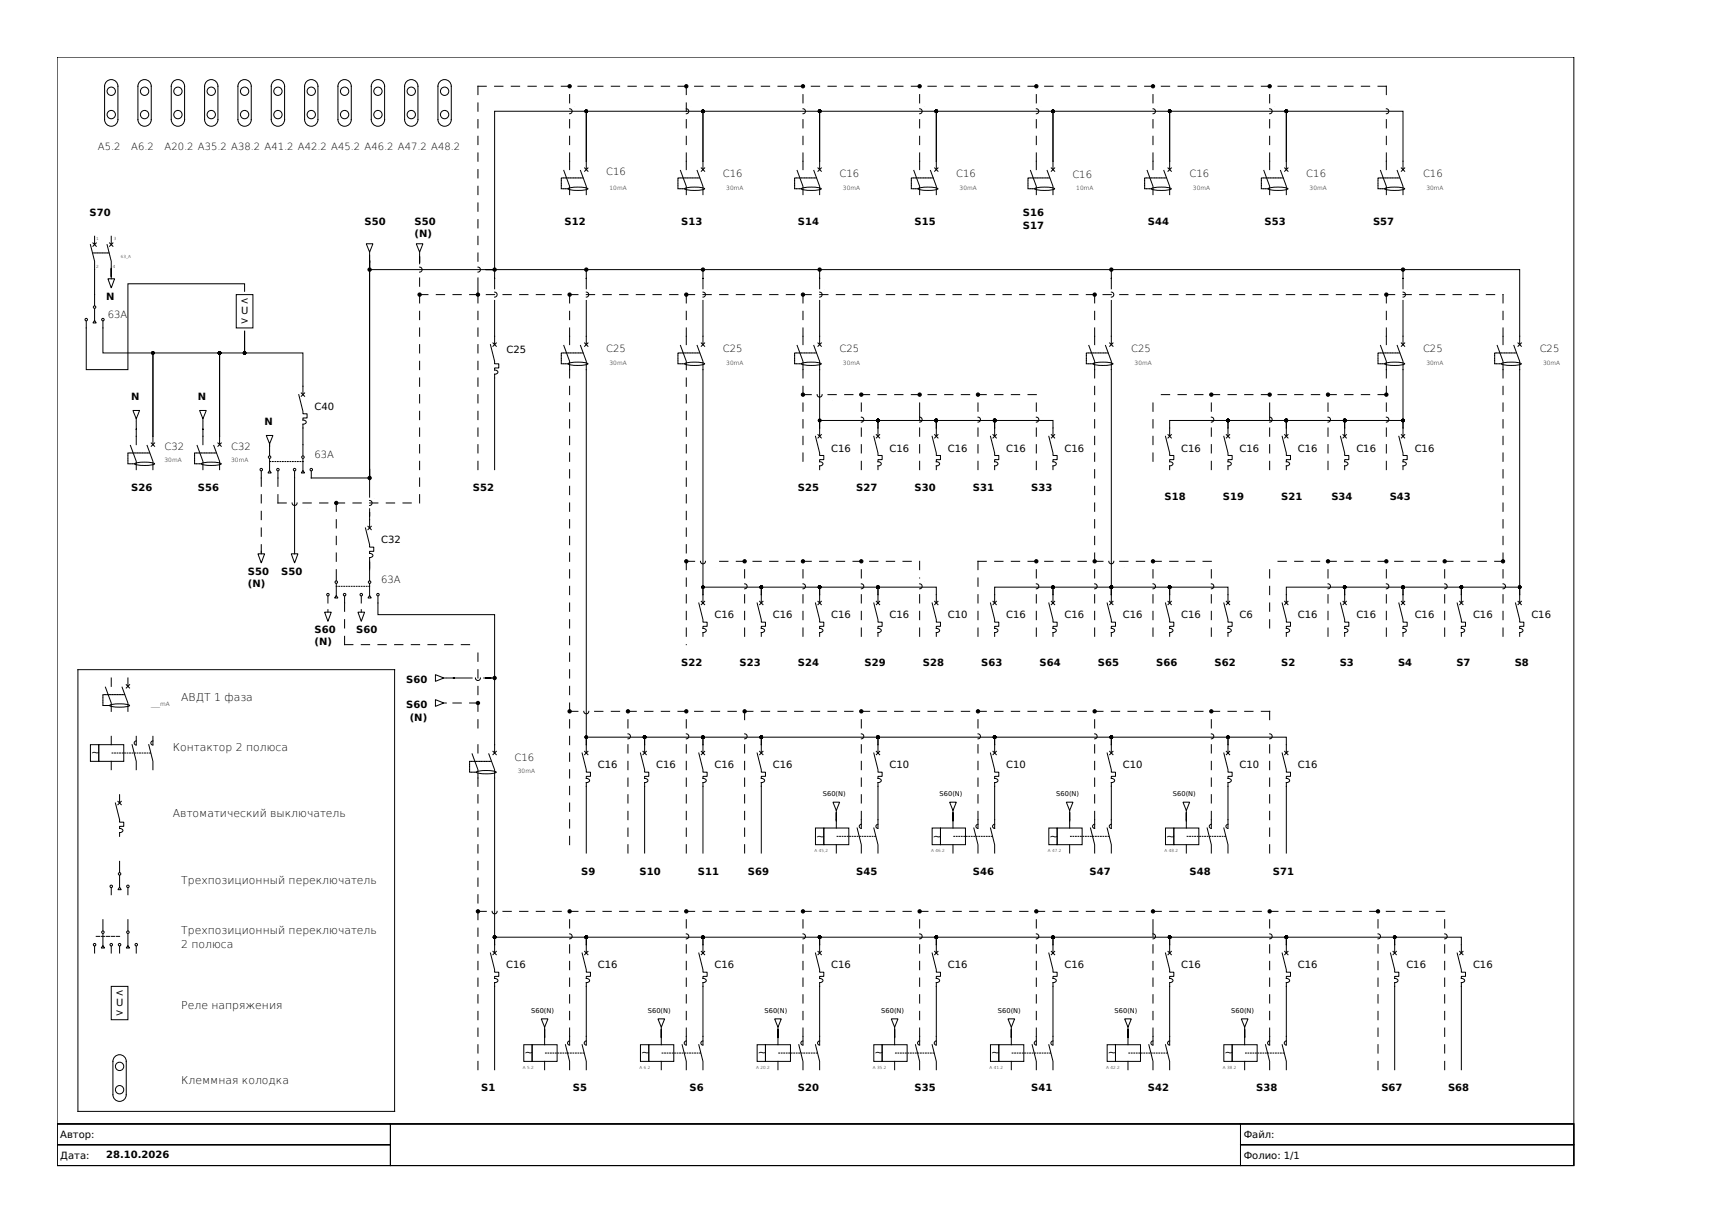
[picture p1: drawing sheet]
<svg xmlns="http://www.w3.org/2000/svg" width="297mm" height="210mm" viewBox="0 0 297 210" stroke-linecap="round" stroke-linejoin="round" font-family="sans-serif">
<g fill="none" stroke="#000" stroke-width=".17">
<path d="M9.8 9.8h260.1v182.9h-260.1zM18.4 13.9a1.14 1.14 0 0 1 1.2-.1 1.14 1.14 0 0 1 .6 1v5.7a1.14 1.14 0 0 1-1.1 1.2 1.14 1.14 0 0 1-1.2-1.2v-5.7l.1-.4zM24.1 13.9a1.14 1.14 0 0 1 1.2-.1 1.14 1.14 0 0 1 .6 1v5.7a1.14 1.14 0 0 1-1.1 1.2 1.14 1.14 0 0 1-1.1-1.2v-5.7v-.4zM29.8 13.9a1.14 1.14 0 0 1 1.2-.1 1.14 1.14 0 0 1 .7 1v5.7a1.14 1.14 0 0 1-1.2 1.2 1.14 1.14 0 0 1-1.1-1.2v-5.7v-.4zM35.6 13.9a1.14 1.14 0 0 1 1.1-.1 1.14 1.14 0 0 1 .7 1v5.7a1.14 1.14 0 0 1-1.2 1.2 1.14 1.14 0 0 1-1.1-1.2v-5.7v-.4zM41.3 13.9a1.14 1.14 0 0 1 1.2-.1 1.14 1.14 0 0 1 .6 1v5.7a1.14 1.14 0 0 1-1.2 1.2 1.14 1.14 0 0 1-1.1-1.2v-5.7l.1-.4zM47 13.9a1.14 1.14 0 0 1 1.2-.1 1.14 1.14 0 0 1 .6 1v5.7a1.14 1.14 0 0 1-1.1 1.2 1.14 1.14 0 0 1-1.2-1.2v-5.7l.1-.4zM52.7 13.9a1.14 1.14 0 0 1 1.2-.1 1.14 1.14 0 0 1 .6 1v5.7a1.14 1.14 0 0 1-1.1 1.2 1.14 1.14 0 0 1-1.2-1.2v-5.7l.1-.4zM58.4 13.9a1.14 1.14 0 0 1 1.2-.1 1.14 1.14 0 0 1 .6 1v5.7a1.14 1.14 0 0 1-1.1 1.2 1.14 1.14 0 0 1-1.1-1.2v-5.7v-.4zM64.1 13.9a1.14 1.14 0 0 1 1.2-.1 1.14 1.14 0 0 1 .7 1v5.7a1.14 1.14 0 0 1-1.2 1.2 1.14 1.14 0 0 1-1.1-1.2v-5.7v-.4zM69.9 13.9a1.14 1.14 0 0 1 1.2-.1 1.14 1.14 0 0 1 .6 1v5.7a1.14 1.14 0 0 1-1.2 1.2 1.14 1.14 0 0 1-1.1-1.2v-5.7v-.4zM75.6 13.9a1.14 1.14 0 0 1 1.2-.1 1.14 1.14 0 0 1 .6 1v5.7a1.14 1.14 0 0 1-1.1 1.2 1.14 1.14 0 0 1-1.2-1.2v-5.7l.1-.4z"/>
<path d="M97.7 18.7a.43 .43 0 0 1 .4 .4 .43 .43 0 0 1-.4 .4M117.7 18.7a.43 .43 0 0 1 .4 .4 .43 .43 0 0 1-.4 .4M137.7 18.7a.43 .43 0 0 1 .4 .4 .43 .43 0 0 1-.4 .4M157.7 18.7a.43 .43 0 0 1 .4 .4 .43 .43 0 0 1-.4 .4M177.7 18.7a.43 .43 0 0 1 .5 .4 .43 .43 0 0 1-.5 .4M197.7 18.7a.43 .43 0 0 1 .5 .4 .43 .43 0 0 1-.5 .4M217.7 18.7a.43 .43 0 0 1 .5 .4 .43 .43 0 0 1-.5 .4M237.8 18.7a.43 .43 0 0 1 .4 .4 .43 .43 0 0 1-.4 .4M96.7 29.2l1 2.7v1.5M97.5 32.3a6 6 0 0 1 3.3 .1 5.3 5.3 0 0 1-3.4 0zM97.7 27.7v1.4M99.5 29.2l1 2.7v1.5"/>
<path d="M100.3 28.8l.5 .6M100.5 27.7v-8.6h20.1v8.6M100.5 27.7v-8.6h-15.7v26.9M100.5 27.7v1.4M100.8 28.8l-.5 .6M116.7 29.2l1 2.7v1.5M117.5 32.3a6 6 0 0 1 3.3 .1 5.3 5.3 0 0 1-3.4 0zM117.7 27.7v1.4M119.6 29.2l1 2.7v1.5M120.3 28.8l.5 .6M120.6 27.7v1.4M120.6 27.7v-8.6h20v8.6"/>
<path d="M120.8 28.8l-.5 .6M136.7 29.2l1 2.7v1.5M137.5 32.3a6 6 0 0 1 3.4 .1 5.3 5.3 0 0 1-3.5 0zM137.7 27.7v1.4M139.6 29.2l1 2.7v1.5M140.3 28.8l.6 .6M140.6 27.7v-8.6h20v8.6M140.6 27.7v1.4M140.9 28.8l-.6 .6M156.7 29.2l1 2.7v1.5M157.5 32.3a6 6 0 0 1 3.4 .1 5.3 5.3 0 0 1-3.5 0zM157.7 27.7v1.4"/>
<path d="M159.6 29.2l1 2.7v1.5M160.3 28.8l.6 .6M160.6 27.7v-8.6h20v8.6M160.6 27.7v1.4M160.9 28.8l-.6 .6M176.7 29.2l1 2.7v1.5M177.5 32.3a6 6 0 0 1 3.4 .1 5.3 5.3 0 0 1-3.5 0zM177.7 27.7v1.4M179.6 29.2l1 2.7v1.5M180.3 28.8l.6 .6M180.6 27.7v1.4M180.6 27.7v-8.6h20v8.6"/>
<path d="M180.9 28.8l-.6 .6M196.7 29.2l1 2.7v1.5M197.5 32.3a6 6 0 0 1 3.4 .1 5.3 5.3 0 0 1-3.4 0zM197.7 27.7v1.4M199.6 29.2l1 2.7v1.5M200.3 28.8l.6 .6M200.6 27.7v-8.6h20v8.6M200.6 27.7v1.4M200.9 28.8l-.6 .6M216.7 29.2l1 2.7v1.5M217.5 32.3a6 6 0 0 1 3.4 .1 5.3 5.3 0 0 1-3.4 0zM217.7 27.7v1.4"/>
<path d="M219.6 29.2l1 2.7v1.5M220.3 28.8l.6 .6M220.6 27.7v1.4M220.6 27.7v-8.6h20v10M220.9 28.8l-.6 .6M236.8 29.2l1 2.7v1.5M237.6 32.3a6 6 0 0 1 3.3 .1 5.3 5.3 0 0 1-3.4 0zM237.8 27.7v1.4M239.6 29.2l1 2.7v1.5M240.3 28.8l.6 .6M240.9 28.8l-.6 .6M15.5 41.9l.7 2.9v7.6"/>
<path d="M15.9 41.7l.6 .5M16.2 40.5v1.4M16.2 55l.3 .4h-.6zM16.2 53v2M16.5 41.7l-.6 .5M17.7 55.1v5.4h8.5v14.3M18.4 41.9l.7 2.9v2.7v-1.5v1.2M18.5 47.8h1.2l-.6 1.6zM18.8 41.7l.6 .5M19.1 47.4v.4M19.1 40.5v1.4M19.4 41.7l-.6 .5"/>
<path d="M40.5 50.5h2.9v5.7h-2.9zM41.9 50v-1.3h-20v14.7h-7.1v-8.3M62.8 41.8h1.2l-.6 1.4zM63.4 46.5v38.8M63.4 43.2v.5M71.4 41.8h1.1l-.5 1.4zM72 45.8a.43 .43 0 0 1 .4 .4 .43 .43 0 0 1-.4 .5M72 43.2v.5M72 43.8v1.4M82 45.8a.43 .43 0 0 1 .4 .4 .43 .43 0 0 1-.4 .5M82 47.7v2.8M84.1 59.1l.7 2.9v.4h.7v.7h-.7v.4h.3l.3 .3-.3 .3-.3 .1v16.3"/>
<path d="M84.5 58.8l.6 .6M84.8 50.1a.43 .43 0 0 1 .5 .4 .43 .43 0 0 1-.5 .5M84.8 51.5v7.6M84.8 46.5v3M85.1 58.8l-.6 .6M96.7 59.2l1 2.8v1.4M97.7 57.7v1.4M99.5 59.2l1 2.8v65.7M100.3 46.2h-36.9v-2.4v38.2h-10v-1.2M100.3 58.8l.5 .6M100.5 46.5v3M100.5 51.5v7.6"/>
<path d="M100.5 50.1a.43 .43 0 0 1 .5 .4 .43 .43 0 0 1-.5 .5M100.8 46.2h19.5M100.8 58.8l-.5 .6M116.7 59.2l1 2.8v1.4M117.7 57.7v1.4M119.6 59.2l1 2.8v40M120.3 58.8l.5 .6M120.6 51.5v7.6M120.6 46.5v3M120.6 50.1a.43 .43 0 0 1 .4 .4 .43 .43 0 0 1-.4 .5M120.8 58.8l-.5 .6M120.8 46.2h19.5"/>
<path d="M136.7 59.2l1 2.8v1.4M137.7 57.7v1.4M139.6 59.2l1 2.8v11.4M140.3 58.8l.6 .6M140.6 50.1a.43 .43 0 0 1 .4 .4 .43 .43 0 0 1-.4 .5M140.6 46.5v3M140.6 51.5v7.6M140.9 46.2h49.4M140.9 58.8l-.6 .6M186.7 59.2l1 2.8v1.4M187.7 57.7v1.4M189.6 59.2l1 2.8v40"/>
<path d="M190.3 58.8l.6 .6M190.6 50.1a.43 .43 0 0 1 .4 .4 .43 .43 0 0 1-.4 .5M190.6 51.5v7.6M190.6 46.5v3M190.9 58.8l-.6 .6M190.9 46.2h49.4M236.8 59.2l1 2.8v1.4M237.8 57.7v1.4M239.6 59.2l1 2.8v11.4M240.3 58.8l.6 .6M240.6 50.1a.43 .43 0 0 1 .4 .4 .43 .43 0 0 1-.4 .5M240.6 46.5v3"/>
<path d="M240.6 51.5v7.6M240.9 58.8l-.6 .6M240.9 46.2h19.7v12.9M256.8 59.2l1 2.8v1.4M257.8 57.7v1.4M259.6 59.2l1 2.8v40M260.3 58.8l.6 .6M260.9 58.8l-.6 .6M22.4 76.4l1 2.7v1.4M22.8 70.4h1.1l-.5 1.4zM23.2 79.4a6 6 0 0 1 3.3 .1 5.3 5.3 0 0 1-3.4 0zM23.4 72.4v3.9"/>
<path d="M23.4 71.8v.4M25.2 76.4l1 2.7v1.4M25.9 76l.6 .5M26.2 74.8v1.5M26.2 74.8v-14.3h11.5v14.3M26.5 76l-.6 .5M33.8 76.4l1 2.7v1.4M34.2 70.4h1.2l-.6 1.4zM34.6 79.4a6 6 0 0 1 3.3 .1 5.3 5.3 0 0 1-3.4 0zM34.8 72.4v3.9M34.8 71.8v.4M36.7 76.4l1 2.7v1.4"/>
<path d="M37.4 76l.5 .5M37.7 74.8v1.5M37.9 76l-.5 .5M45.7 74.7h1.1l-.6 1.4zM46.2 78.7v2M46.2 76.1v2M51.2 67.7l.8 2.8v.5h.7v.7h-.7v.3l.2 .1 .3 .3-.3 .3h-.2v5.4M51.7 67.4l.5 .6M52 78.7v2M52 67.7v-7.2h-10.1v-3.7v3.7h-4.2v14.3M52.2 67.4l-.5 .6M97.5 62.3a6 6 0 0 1 3.3 .1 5.3 5.3 0 0 1-3.4 0z"/>
<path d="M117.5 62.3a6 6 0 0 1 3.3 .1 5.3 5.3 0 0 1-3.4 0zM137.5 62.3a6 6 0 0 1 3.4 .1 5.3 5.3 0 0 1-3.5 0zM137.7 67.7h1.4M139.9 74.8l.7 2.9v.4h.7v.7h-.7v.4h.3l.2 .3-.2 .3-.3 .1v.6M140.1 67.7a.43 .43 0 0 0 .5 .4 .43 .43 0 0 0 .4-.4M140.3 74.5l.6 .6M140.6 73.4v1.4M140.6 73.4v-1.3h10v1.3M140.9 74.5l-.6 .6M147.7 71.5a.43 .43 0 0 1 .4 .5 .43 .43 0 0 1-.4 .4M147.7 69.1v1.4M149.9 74.8l.7 2.9v.4h.7v.7h-.7v.4h.3l.2 .3-.2 .3-.3 .1v.6"/>
<path d="M150.3 74.5l.6 .6M150.6 73.4v1.4M150.6 73.4v-1.3h10v1.3M150.9 74.5l-.6 .6M157.7 71.5a.43 .43 0 0 1 .4 .5 .43 .43 0 0 1-.4 .4M157.7 69.1v2.9M159.9 74.8l.7 2.9v.4h.7v.7h-.7v.4h.3l.2 .3-.2 .3-.3 .1v.6M160.3 74.5l.6 .6M160.6 73.4v-1.3h10v1.3M160.6 73.4v1.4M160.9 74.5l-.6 .6M167.7 71.5a.43 .43 0 0 1 .5 .5 .43 .43 0 0 1-.5 .4"/>
<path d="M167.7 69.1v1.4M169.9 74.8l.7 2.9v.4h.7v.7h-.7v.4h.3l.3 .3-.3 .3-.3 .1v.6M170.3 74.5l.6 .6M170.6 73.4v-1.3h10v2.7M170.6 73.4v1.4M170.9 74.5l-.6 .6M177.7 69.1v1.4M177.7 71.5a.43 .43 0 0 1 .5 .5 .43 .43 0 0 1-.5 .4M179.9 74.8l.7 2.9v.4h.7v.7h-.7v.4h.3l.3 .3-.3 .3-.3 .1v.6M180.3 74.5l.6 .6M180.9 74.5l-.6 .6M187.5 62.3a6 6 0 0 1 3.4 .1 5.3 5.3 0 0 1-3.5 0z"/>
<path d="M199.9 74.8l.7 2.9v.4h.7v.7h-.7v.4h.3l.3 .3-.3 .3-.3 .1v.6M200.3 74.5l.6 .6M200.9 74.5l-.6 .6M207.7 69.1v1.4M207.7 71.5a.43 .43 0 0 1 .5 .5 .43 .43 0 0 1-.5 .4M209.9 74.8l.7 2.9v.4h.7v.7h-.7v.4h.3l.3 .3-.3 .3-.3 .1v.6M210.3 74.5l.6 .6M210.6 73.4v1.4M210.6 73.4v-1.3h10v1.3M210.6 73.4v-1.3h-10v2.7M210.9 74.5l-.6 .6M217.7 71.5a.43 .43 0 0 1 .5 .5 .43 .43 0 0 1-.5 .4"/>
<path d="M217.7 69.1v2.9M219.9 74.8l.7 2.9v.4h.7v.7h-.7v.4h.3l.3 .3-.3 .3-.3 .1v.6M220.3 74.5l.6 .6M220.6 73.4v-1.3h10v1.3M220.6 73.4v1.4M220.9 74.5l-.6 .6M227.8 69.1v1.4M227.8 71.5a.43 .43 0 0 1 .4 .5 .43 .43 0 0 1-.4 .4M229.9 74.8l.7 2.9v.4h.7v.7h-.7v.4h.3l.3 .3-.3 .3-.3 .1v.6M230.3 74.5l.6 .6M230.6 73.4v-1.3h10v1.3M230.6 73.4v1.4"/>
<path d="M230.9 74.5l-.6 .6M237.6 62.3a6 6 0 0 1 3.3 .1 5.3 5.3 0 0 1-3.4 0zM237.8 71.5a.43 .43 0 0 1 .4 .5 .43 .43 0 0 1-.4 .4M237.8 69.1v1.4M239.9 74.8l.7 2.9v.4h.7v.7h-.7v.4h.3l.3 .3-.3 .3-.3 .1v.6M240.3 74.5l.6 .6M240.6 73.4v1.4M240.9 74.5l-.6 .6M257.6 62.3a6 6 0 0 1 3.3 .1 5.3 5.3 0 0 1-3.4 0zM44.2 95h1.2l-.6 1.5zM44.8 80.8v1.2M44.8 94.5v.5"/>
<path d="M46.2 80.7l.3 .4h-.5zM47.7 80.8v1.2M47.7 86.3h1.4M50 95h1.1l-.6 1.5zM50.1 86.3a.43 .43 0 0 0 .4 .4 .43 .43 0 0 0 .5-.4M50.5 80.8v13.6M50.5 94.5v.5M52 80.7l.2 .4h-.5zM57.7 97.7v1.8M62.7 90.5l.7 2.9v.4h.7v.7h-.7v.4l.3 .1 .3 .3-.3 .3h-.3v3.9M63.1 90.3l.6 .5M63.4 87.3v3.2"/>
<path d="M63.4 85.8a.43 .43 0 0 1 .4 .5 .43 .43 0 0 1-.4 .4M63.7 90.3l-.6 .5M117.7 96.3h1.4M120.1 96.3a.43 .43 0 0 0 .5 .4 .43 .43 0 0 0 .4-.4M127.7 97.7v1.4M137.7 97.7v1.4M147.7 97.7v1.4M177.7 97.7v1.4M187.7 97.7v1.4M190.2 96.3a.43 .43 0 0 0 .4 .4 .43 .43 0 0 0 .4-.4M197.7 97.7v1.4M207.7 97.7v1.4"/>
<path d="M227.8 97.7v1.4M237.8 97.7v1.4M247.8 97.7v1.4M257.8 97.7v1.4M13.4 114.8h54.3v75.8h-54.3zM18.1 117.8l1 2.8v1.4M19.1 116.3v1.4M20.9 117.8l1 2.8v1.4M21.7 117.4l.5 .6M21.9 116.3v1.4M22.2 117.4l-.5 .6M55.7 105h1.1l-.6 1.6z"/>
<path d="M56.2 102.3v1.1M56.2 104.5v.5M57.7 102.1l.3 .4h-.6zM57.7 100.1v2M59.1 102.3v1.1M61.4 105h1.1l-.5 1.6zM62 102.3v1.1M62 104.5v.5M63.4 102.1l.3 .4h-.6zM63.4 100.1v2M64.8 102.3v3.1h20v23.7M74.7 120l1.4 .6-1.4 .5z"/>
<path d="M74.7 115.7l1.4 .6-1.4 .5zM76.1 116.3h.4M76.7 116.3h4.3M81.5 116.3a.43 .43 0 0 0 .5 .4 .43 .43 0 0 0 .4-.4M83 116.3h1.5M119.8 103.4l.8 2.9v.4h.7v.7h-.7v.4h.2l.3 .3-.3 .3-.2 .1v.6M120.3 103.1l.5 .6M120.6 102v-1.3h10v1.3M120.6 102v1.4M120.8 103.1l-.5 .6M127.7 100.1a.43 .43 0 0 1 .4 .4 .43 .43 0 0 1-.4 .5M129.8 103.4l.8 2.9v.4h.7v.7h-.7v.4h.3l.2 .3-.2 .3-.3 .1v.6"/>
<path d="M130.3 103.1l.5 .6M130.6 102v1.4M130.6 102v-1.3h10v1.3M130.8 103.1l-.5 .6M137.7 100.1a.43 .43 0 0 1 .4 .4 .43 .43 0 0 1-.4 .5M139.9 103.4l.7 2.9v.4h.7v.7h-.7v.4h.3l.2 .3-.2 .3-.3 .1v.6M140.3 103.1l.6 .6M140.6 102v1.4M140.6 102v-1.3h10v1.3M140.9 103.1l-.6 .6M147.7 100.1a.43 .43 0 0 1 .4 .4 .43 .43 0 0 1-.4 .5M149.9 103.4l.7 2.9v.4h.7v.7h-.7v.4h.3l.2 .3-.2 .3-.3 .1v.6"/>
<path d="M150.3 103.1l.6 .6M150.6 102v1.4M150.6 102v-1.3h10v2.7M150.9 103.1l-.6 .6M157.7 100.1a.43 .43 0 0 1 .4 .4 .43 .43 0 0 1-.4 .5M159.9 103.4l.7 2.9v.4h.7v.7h-.7v.4h.3l.2 .3-.2 .3-.3 .1v.6M160.3 103.1l.6 .6M160.9 103.1l-.6 .6M169.9 103.4l.7 2.9v.4h.7v.7h-.7v.4h.3l.3 .3-.3 .3-.3 .1v.6M170.3 103.1l.6 .6M170.9 103.1l-.6 .6M177.7 100.1a.43 .43 0 0 1 .5 .4 .43 .43 0 0 1-.5 .5"/>
<path d="M179.9 103.4l.7 2.9v.4h.7v.7h-.7v.4h.3l.3 .3-.3 .3-.3 .1v.6M180.3 103.1l.6 .6M180.6 102v-1.3h-10v2.7M180.6 102v-1.3h10v1.3M180.6 102v1.4M180.9 103.1l-.6 .6M187.7 100.1a.43 .43 0 0 1 .5 .4 .43 .43 0 0 1-.5 .5M189.9 103.4l.7 2.9v.4h.7v.7h-.7v.4h.3l.3 .3-.3 .3-.3 .1v.6M190.3 103.1l.6 .6M190.6 102v1.4M190.6 102v-1.3h10v1.3M190.9 103.1l-.6 .6"/>
<path d="M197.7 100.1a.43 .43 0 0 1 .5 .4 .43 .43 0 0 1-.5 .5M199.9 103.4l.7 2.9v.4h.7v.7h-.7v.4h.3l.3 .3-.3 .3-.3 .1v.6M200.3 103.1l.6 .6M200.6 102v-1.3h10v2.7M200.6 102v1.4M200.9 103.1l-.6 .6M207.7 100.1a.43 .43 0 0 1 .5 .4 .43 .43 0 0 1-.5 .5M209.9 103.4l.7 2.9v.4h.7v.7h-.7v.4h.3l.3 .3-.3 .3-.3 .1v.6M210.3 103.1l.6 .6M210.9 103.1l-.6 .6M219.9 103.4l.7 2.9v.4h.7v.7h-.7v.4h.3l.3 .3-.3 .3-.3 .1v.6M220.3 103.1l.6 .6"/>
<path d="M220.9 103.1l-.6 .6M227.8 100.1a.43 .43 0 0 1 .4 .4 .43 .43 0 0 1-.4 .5M229.9 103.4l.7 2.9v.4h.7v.7h-.7v.4h.3l.3 .3-.3 .3-.3 .1v.6M230.3 103.1l.6 .6M230.6 102v1.4M230.6 102v-1.3h10v1.3M230.6 102v-1.3h-10v2.7M230.9 103.1l-.6 .6M237.8 100.1a.43 .43 0 0 1 .4 .4 .43 .43 0 0 1-.4 .5M239.9 103.4l.7 2.9v.4h.7v.7h-.7v.4h.3l.3 .3-.3 .3-.3 .1v.6M240.3 103.1l.6 .6M240.6 102v1.4"/>
<path d="M240.6 102v-1.3h10v1.3M240.9 103.1l-.6 .6M247.8 100.1a.43 .43 0 0 1 .4 .4 .43 .43 0 0 1-.4 .5M249.9 103.4l.7 2.9v.4h.7v.7h-.7v.4h.3l.3 .3-.3 .3-.3 .1v.6M250.3 103.1l.6 .6M250.6 102v1.4M250.6 102v-1.3h10v1.3M250.9 103.1l-.6 .6M257.8 100.1a.43 .43 0 0 1 .4 .4 .43 .43 0 0 1-.4 .5M259.9 103.4l.7 2.9v.4h.7v.7h-.7v.4h.3l.3 .3-.3 .3-.3 .1v.6M260.3 103.1l.6 .6M260.6 102v1.4"/>
<path d="M260.9 103.1l-.6 .6M15.5 127.7h1.4v2.9h-1.4zM16.9 127.7h4.3v2.9h-4.3zM18.9 120.9a6 6 0 0 1 3.3 .1 5.3 5.3 0 0 1-3.4 0zM19.1 126.3v1.4M19.1 130.6v1.4M19.8 137.7l.7 2.9v.4h.7v.7h-.7v.4h.3l.3 .3-.3 .3-.3 .1v.6M20.2 137.4l.6 .6M20.5 136.3v1.4M20.8 137.4l-.6 .6M22.7 127.7l.7 2.9v1.4M23.4 127.1a.36 .36 0 0 0-.4 .3 .36 .36 0 0 0 .4 .4"/>
<path d="M23.4 126.3v1.4M25.5 127.7l.7 2.9v1.4M26.2 127.1a.36 .36 0 0 0-.3 .3 .36 .36 0 0 0 .3 .4M26.2 126.3v1.4M76.1 120.6h.4M81 129.3l1 2.7v1.4M81.8 132.3a6 6 0 0 1 3.3 .1 5.3 5.3 0 0 1-3.4 0zM82 127.7v1.4M83.8 129.3l1 2.7v30M84.5 128.8l.6 .6M85.1 128.8l-.6 .6M97.7 122h1.4"/>
<path d="M99.8 129.1l.7 2.9v.4h.8v.7h-.8v.4h.3l.3 .3-.3 .4h-.3v12.1M100.1 122a.43 .43 0 0 0 .4 .4 .43 .43 0 0 0 .5-.4M100.3 128.8l.5 .6M100.5 127.7v-1.3h10.1v1.3M100.5 127.7v1.4M100.8 128.8l-.5 .6M107.7 123.4v1.4M107.7 125.8a.43 .43 0 0 1 .4 .5 .43 .43 0 0 1-.4 .4M109.8 129.1l.8 2.9v.4h.7v.7h-.7v.4h.2l.3 .3-.3 .4h-.2v12.1M110.3 128.8l.5 .6M110.6 127.7v-1.3h10v1.3M110.6 127.7v1.4"/>
<path d="M110.8 128.8l-.5 .6M117.7 123.4v1.4M117.7 125.8a.43 .43 0 0 1 .4 .5 .43 .43 0 0 1-.4 .4M119.8 129.1l.8 2.9v.4h.7v.7h-.7v.4h.2l.3 .3-.3 .4h-.2v12.1M120.3 128.8l.5 .6M120.6 127.7v-1.3h10v1.3M120.6 127.7v1.4M120.8 128.8l-.5 .6M127.7 125.8a.43 .43 0 0 1 .4 .5 .43 .43 0 0 1-.4 .4M129.8 129.1l.8 2.9v.4h.7v.7h-.7v.4h.3l.2 .3-.2 .4h-.3v12.1M130.3 128.8l.5 .6M130.6 127.7v1.4"/>
<path d="M130.6 127.7v-1.3h20v1.3M130.8 128.8l-.5 .6M142.9 137.6h1.1l-.6 1.4zM143.4 139v.4M143.4 139.6v1.3v-1.6v2.7M147.7 125.8a.43 .43 0 0 1 .4 .5 .43 .43 0 0 1-.4 .4M147.7 123.4v1.4M149.9 129.1l.7 2.9v.4h.7v.7h-.7v.4h.3l.2 .3-.2 .4h-.3v7.8M150.3 128.8l.6 .6M150.6 127.7v1.4M150.6 127.7v-1.3h20v1.3M150.9 128.8l-.6 .6"/>
<path d="M162.9 137.6h1.1l-.6 1.4zM163.4 139.6v1.3v-1.6v2.7M163.4 139v.4M167.7 125.8a.43 .43 0 0 1 .5 .5 .43 .43 0 0 1-.5 .4M167.7 123.4v1.4M169.9 129.1l.7 2.9v.4h.7v.7h-.7v.4h.3l.3 .3-.3 .4h-.3v7.8M170.3 128.8l.6 .6M170.6 127.7v-1.3h20v1.3M170.6 127.7v1.4M170.9 128.8l-.6 .6M182.9 137.6h1.1l-.6 1.4zM183.4 139v.4"/>
<path d="M183.4 139.6v1.3v-1.6v2.7M187.7 123.4v1.4M187.7 125.8a.43 .43 0 0 1 .5 .5 .43 .43 0 0 1-.5 .4M189.9 129.1l.7 2.9v.4h.7v.7h-.7v.4h.3l.3 .3-.3 .4h-.3v7.8M190.3 128.8l.6 .6M190.6 127.7v1.4M190.6 127.7v-1.3h20v1.3M190.9 128.8l-.6 .6M202.9 137.6h1.1l-.5 1.4zM203.5 139v.4M203.5 139.6v1.3v-1.6v2.7M207.7 123.4v1.4"/>
<path d="M207.7 125.8a.43 .43 0 0 1 .5 .5 .43 .43 0 0 1-.5 .4M209.9 129.1l.7 2.9v.4h.7v.7h-.7v.4h.3l.3 .3-.3 .4h-.3v7.8M210.3 128.8l.6 .6M210.6 127.7v1.4M210.6 127.7v-1.3h10v2.7M210.9 128.8l-.6 .6M217.7 125.8a.43 .43 0 0 1 .5 .5 .43 .43 0 0 1-.5 .4M219.9 129.1l.7 2.9v.4h.7v.7h-.7v.4h.3l.3 .3-.3 .4h-.3v12.1M220.3 128.8l.6 .6M220.9 128.8l-.6 .6M17.7 157.7v1.9M19.1 152.3v1.1"/>
<path d="M20.5 152.1l.3 .5h-.6zM20.5 147.7v1.9M20.5 150.1v2M21.9 152.3v1.1M21.9 157.7v1.9M82 156.3h1.4M84.4 156.3a.43 .43 0 0 0 .4 .4 .43 .43 0 0 0 .5-.4M97.7 157.7v1.4M117.7 157.7v1.4M137.7 157.7v1.4M139.9 142h1.4v2.9h-1.4zM141.3 142h4.3v2.9h-4.3z"/>
<path d="M143.4 144.9v1.4M147 142l.7 2.9v1.4M147.7 141.4a.36 .36 0 0 0-.3 .3 .36 .36 0 0 0 .3 .4M147.7 140.6v1.4M149.9 142l.7 2.9v1.4M150.6 141.4a.36 .36 0 0 0-.4 .3 .36 .36 0 0 0 .4 .4M157.7 157.7v1.4M159.9 142h1.4v2.9h-1.4zM161.3 142h4.3v2.9h-4.3zM163.4 144.9v1.4M167 142l.7 2.9v1.4M167.7 141.4a.36 .36 0 0 0-.3 .3 .36 .36 0 0 0 .3 .4"/>
<path d="M167.7 140.6v1.4M169.9 142l.7 2.9v1.4M170.6 141.4a.36 .36 0 0 0-.4 .3 .36 .36 0 0 0 .4 .4M177.7 157.7v1.4M179.9 142h1.4v2.9h-1.4zM181.3 142h4.3v2.9h-4.3zM183.4 144.9v1.4M187 142l.7 2.9v1.4M187.7 141.4a.36 .36 0 0 0-.3 .3 .36 .36 0 0 0 .3 .4M187.7 140.6v1.4M189.9 142l.7 2.9v1.4M190.6 141.4a.36 .36 0 0 0-.4 .3 .36 .36 0 0 0 .4 .4"/>
<path d="M197.7 157.7v2.9M199.9 142h1.4v2.9h-1.4zM201.3 142h4.3v2.9h-4.3zM203.5 144.9v1.4M207 142l.7 2.9v1.4M207.7 141.4a.36 .36 0 0 0-.3 .3 .36 .36 0 0 0 .3 .4M207.7 140.6v1.4M209.9 142l.7 2.9v1.4M210.6 141.4a.36 .36 0 0 0-.4 .3 .36 .36 0 0 0 .4 .4M217.7 157.7v1.4M236.3 157.7v1.4M247.8 157.7v1.4"/>
<path d="M16.2 162.3v1.1M17.7 162.1l.2 .5h-.5zM17.7 160.1v2M19.1 162.3v1.1M19.1 169.2h2.8v5.7h-2.8zM20.5 162.3v1.1M21.9 162.1l.3 .5h-.5zM21.9 160.1v2M23.4 162.3v1.1M84.1 163.4l.7 2.9v.4h.7v.7h-.7v.4h.3l.3 .4-.3 .3h-.3v14.9M84.5 163.1l.6 .6M84.8 162v1.4"/>
<path d="M84.8 162v-1.3h15.7v1.3M85.1 163.1l-.6 .6M89.8 179.2h1.5v2.8h-1.5zM91.3 179.2h4.2v2.8h-4.2zM92.8 174.7h1.2l-.6 1.5zM93.4 176.7v1.3v-1.6v2.8M93.4 176.2v.4M97 179.2l.7 2.8v1.4M97.7 160.1a.43 .43 0 0 1 .4 .5 .43 .43 0 0 1-.4 .4M97.7 178.5a.36 .36 0 0 0-.4 .4 .36 .36 0 0 0 .4 .3M97.7 177.7v1.5M99.8 163.4l.7 2.9v.4h.8v.7h-.8v.4h.3l.3 .4-.3 .3h-.3v10.7"/>
<path d="M99.8 179.2l.7 2.8v1.4M100.3 163.1l.5 .6M100.5 162v1.4M100.5 162v-1.3h20.1v1.3M100.5 178.5a.36 .36 0 0 0-.3 .4 .36 .36 0 0 0 .3 .3M100.8 163.1l-.5 .6M109.8 179.2h1.5v2.8h-1.5zM111.3 179.2h4.3v2.8h-4.3zM112.8 174.7h1.2l-.6 1.5zM113.4 176.7v1.3v-1.6v2.8M113.4 176.2v.4M117 179.2l.7 2.8v1.4"/>
<path d="M117.7 178.5a.36 .36 0 0 0-.4 .4 .36 .36 0 0 0 .4 .3M117.7 177.7v1.5M117.7 160.1a.43 .43 0 0 1 .4 .5 .43 .43 0 0 1-.4 .4M119.8 179.2l.8 2.8v1.4M119.8 163.4l.8 2.9v.4h.7v.7h-.7v.4h.2l.3 .4-.3 .3h-.2v10.7M120.3 163.1l.5 .6M120.6 178.5a.36 .36 0 0 0-.4 .4 .36 .36 0 0 0 .4 .3M120.6 162v-1.3h20v1.3M120.6 162v1.4M120.8 163.1l-.5 .6M129.8 179.2h1.5v2.8h-1.5zM131.3 179.2h4.3v2.8h-4.3z"/>
<path d="M132.8 174.7h1.2l-.6 1.5zM133.4 176.2v.4M133.4 176.7v1.3v-1.6v2.8M137 179.2l.7 2.8v1.4M137.7 160.1a.43 .43 0 0 1 .4 .5 .43 .43 0 0 1-.4 .4M137.7 178.5a.36 .36 0 0 0-.3 .4 .36 .36 0 0 0 .3 .3M137.7 177.7v1.5M139.9 163.4l.7 2.9v.4h.7v.7h-.7v.4h.3l.2 .4-.2 .3h-.3v10.7M139.9 179.2l.7 2.8v1.4M140.3 163.1l.6 .6M140.6 162v1.4M140.6 178.5a.36 .36 0 0 0-.4 .4 .36 .36 0 0 0 .4 .3"/>
<path d="M140.6 162v-1.3h20v1.3M140.9 163.1l-.6 .6M149.9 179.2h1.4v2.8h-1.4zM151.3 179.2h4.3v2.8h-4.3zM152.9 174.7h1.1l-.6 1.5zM153.4 176.2v.4M153.4 176.7v1.3v-1.6v2.8M157 179.2l.7 2.8v1.4M157.7 160.1a.43 .43 0 0 1 .4 .5 .43 .43 0 0 1-.4 .4M157.7 178.5a.36 .36 0 0 0-.3 .4 .36 .36 0 0 0 .3 .3M157.7 177.7v1.5M159.9 163.4l.7 2.9v.4h.7v.7h-.7v.4h.3l.2 .4-.2 .3h-.3v10.7"/>
<path d="M159.9 179.2l.7 2.8v1.4M160.3 163.1l.6 .6M160.6 162v1.4M160.6 162v-1.3h20v1.3M160.6 178.5a.36 .36 0 0 0-.4 .4 .36 .36 0 0 0 .4 .3M160.9 163.1l-.6 .6M169.9 179.2h1.4v2.8h-1.4zM171.3 179.2h4.3v2.8h-4.3zM172.9 174.7h1.1l-.6 1.5zM173.4 176.7v1.3v-1.6v2.8M173.4 176.2v.4M177 179.2l.7 2.8v1.4"/>
<path d="M177.7 178.5a.36 .36 0 0 0-.3 .4 .36 .36 0 0 0 .3 .3M177.7 177.7v1.5M177.7 160.1a.43 .43 0 0 1 .5 .5 .43 .43 0 0 1-.5 .4M179.9 179.2l.7 2.8v1.4M179.9 163.4l.7 2.9v.4h.7v.7h-.7v.4h.3l.3 .4-.3 .3h-.3v10.7M180.3 163.1l.6 .6M180.6 178.5a.36 .36 0 0 0-.4 .4 .36 .36 0 0 0 .4 .3M180.6 162v-1.3h20v1.3M180.6 162v1.4M180.9 163.1l-.6 .6M189.9 179.2h1.4v2.8h-1.4zM191.3 179.2h4.3v2.8h-4.3z"/>
<path d="M192.9 174.7h1.1l-.5 1.5zM193.5 176.7v1.3v-1.6v2.8M193.5 176.2v.4M197 179.2l.7 2.8v1.4M197.7 160.1a.43 .43 0 0 1 .5 .5 .43 .43 0 0 1-.5 .4M197.7 178.5a.36 .36 0 0 0-.3 .4 .36 .36 0 0 0 .3 .3M197.7 177.7v1.5M199.9 163.4l.7 2.9v.4h.7v.7h-.7v.4h.3l.3 .4-.3 .3h-.3v10.7M199.9 179.2l.7 2.8v1.4M200.3 163.1l.6 .6M200.6 162v-1.3h20v1.3M200.6 162v1.4"/>
<path d="M200.6 178.5a.36 .36 0 0 0-.4 .4 .36 .36 0 0 0 .4 .3M200.9 163.1l-.6 .6M209.9 179.2h1.4v2.8h-1.4zM211.3 179.2h4.3v2.8h-4.3zM212.9 174.7h1.1l-.5 1.5zM213.5 176.7v1.3v-1.6v2.8M213.5 176.2v.4M217 179.2l.7 2.8v1.4M217.7 178.5a.36 .36 0 0 0-.3 .4 .36 .36 0 0 0 .3 .3M217.7 177.7v1.5M217.7 160.1a.43 .43 0 0 1 .5 .5 .43 .43 0 0 1-.5 .4M219.9 179.2l.7 2.8v1.4"/>
<path d="M219.9 163.4l.7 2.9v.4h.7v.7h-.7v.4h.3l.3 .4-.3 .3h-.3v10.7M220.3 163.1l.6 .6M220.6 178.5a.36 .36 0 0 0-.4 .4 .36 .36 0 0 0 .4 .3M220.6 162v-1.3h18.6v1.3M220.6 162v1.4M220.9 163.1l-.6 .6M236.3 160.1a.43 .43 0 0 1 .5 .5 .43 .43 0 0 1-.5 .4M238.5 163.4l.7 2.9v.4h.7v.7h-.7v.4h.3l.3 .4-.3 .3h-.3v14.9M238.9 163.1l.6 .6M239.2 162v1.4M239.2 162v-1.3h11.4v2.7M239.5 163.1l-.6 .6"/>
<path d="M247.8 160.1a.43 .43 0 0 1 .4 .5 .43 .43 0 0 1-.4 .4M249.9 163.4l.7 2.9v.4h.7v.7h-.7v.4h.3l.3 .4-.3 .3h-.3v14.9M250.3 163.1l.6 .6M250.9 163.1l-.6 .6M9.8 192.7h260.1v7.2h-260.1zM9.8 192.7h57.2v3.6h-57.2zM9.8 196.3h57.2v3.6h-57.2zM19.8 181.1a1.14 1.14 0 0 1 1.2-.1 1.14 1.14 0 0 1 .7 1v5.7a1.14 1.14 0 0 1-1.2 1.2 1.14 1.14 0 0 1-1.1-1.2v-5.7v-.3zM67 192.7h145.7v7.2h-145.7zM93.4 182v1.4M113.4 182v1.4M133.4 182v1.4"/>
<path d="M153.4 182v1.4M173.4 182v1.4M193.5 182v1.4M212.7 192.7h57.2v3.6h-57.2zM212.7 196.3h57.2v3.6h-57.2zM213.5 182v1.4"/>
<circle cx="19.1" cy="19.7" r=".71"/>
<circle cx="19.1" cy="15.6" r=".71"/>
<circle cx="24.8" cy="19.7" r=".71"/>
<circle cx="24.8" cy="15.6" r=".71"/>
<circle cx="30.5" cy="19.7" r=".71"/>
<circle cx="30.5" cy="15.6" r=".71"/>
<circle cx="36.2" cy="19.7" r=".71"/>
<circle cx="36.2" cy="15.6" r=".71"/>
<circle cx="41.9" cy="19.7" r=".71"/>
<circle cx="41.9" cy="15.6" r=".71"/>
<circle cx="47.7" cy="19.7" r=".71"/>
<circle cx="47.7" cy="15.6" r=".71"/>
<circle cx="53.4" cy="19.7" r=".71"/>
<circle cx="53.4" cy="15.6" r=".71"/>
<circle cx="59.1" cy="19.7" r=".71"/>
<circle cx="59.1" cy="15.6" r=".71"/>
<circle cx="64.8" cy="19.7" r=".71"/>
<circle cx="64.8" cy="15.6" r=".71"/>
<circle cx="70.5" cy="19.7" r=".71"/>
<circle cx="70.5" cy="15.6" r=".71"/>
<circle cx="76.3" cy="19.7" r=".71"/>
<circle cx="76.3" cy="15.6" r=".71"/>
<circle cx="14.8" cy="54.8" r=".21"/>
<circle cx="16.2" cy="52.7" r=".21"/>
<circle cx="17.7" cy="54.8" r=".21"/>
<circle cx="46.2" cy="78.4" r=".21"/>
<circle cx="52" cy="78.4" r=".21"/>
<circle cx="44.8" cy="80.5" r=".21"/>
<circle cx="47.7" cy="80.5" r=".21"/>
<circle cx="50.5" cy="80.5" r=".21"/>
<circle cx="53.4" cy="80.5" r=".21"/>
<circle cx="57.7" cy="99.8" r=".21"/>
<circle cx="63.4" cy="99.8" r=".21"/>
<circle cx="56.2" cy="102" r=".21"/>
<circle cx="59.1" cy="102" r=".21"/>
<circle cx="62" cy="102" r=".21"/>
<circle cx="64.8" cy="102" r=".21"/>
<circle cx="17.7" cy="159.9" r=".21"/>
<circle cx="19.1" cy="152" r=".21"/>
<circle cx="20.5" cy="149.9" r=".21"/>
<circle cx="21.9" cy="152" r=".21"/>
<circle cx="21.9" cy="159.9" r=".21"/>
<circle cx="16.2" cy="162" r=".21"/>
<circle cx="19.1" cy="162" r=".21"/>
<circle cx="20.5" cy="162" r=".21"/>
<circle cx="23.4" cy="162" r=".21"/>
<circle cx="20.5" cy="186.9" r=".71"/>
<circle cx="20.5" cy="182.9" r=".71"/>
</g>
<g fill="#000" stroke="#000" stroke-width=".17">
<circle cx="97.7" cy="14.8" r=".29"/>
<circle cx="100.5" cy="19.1" r=".21"/>
<circle cx="117.7" cy="14.8" r=".29"/>
<circle cx="120.6" cy="19.1" r=".21"/>
<circle cx="137.7" cy="14.8" r=".29"/>
<circle cx="140.6" cy="19.1" r=".21"/>
<circle cx="157.7" cy="14.8" r=".29"/>
<circle cx="160.6" cy="19.1" r=".21"/>
<circle cx="177.7" cy="14.8" r=".29"/>
<circle cx="180.6" cy="19.1" r=".21"/>
<circle cx="197.7" cy="14.8" r=".29"/>
<circle cx="200.6" cy="19.1" r=".21"/>
<circle cx="217.7" cy="14.8" r=".29"/>
<circle cx="220.6" cy="19.1" r=".21"/>
<circle cx="63.4" cy="46.2" r=".29"/>
<circle cx="72" cy="50.5" r=".29"/>
<circle cx="82" cy="50.5" r=".29"/>
<circle cx="84.8" cy="46.2" r=".29"/>
<circle cx="97.7" cy="50.5" r=".29"/>
<circle cx="100.5" cy="46.2" r=".29"/>
<circle cx="117.7" cy="50.5" r=".29"/>
<circle cx="120.6" cy="46.2" r=".29"/>
<circle cx="137.7" cy="50.5" r=".29"/>
<circle cx="140.6" cy="46.2" r=".29"/>
<circle cx="187.7" cy="50.5" r=".29"/>
<circle cx="190.6" cy="46.2" r=".29"/>
<circle cx="237.8" cy="50.5" r=".29"/>
<circle cx="240.6" cy="46.2" r=".29"/>
<circle cx="26.2" cy="60.5" r=".21"/>
<circle cx="37.7" cy="60.5" r=".21"/>
<circle cx="41.9" cy="60.5" r=".21"/>
<circle cx="137.7" cy="67.7" r=".29"/>
<circle cx="140.6" cy="72.1" r=".21"/>
<circle cx="147.7" cy="67.7" r=".29"/>
<circle cx="150.6" cy="72.1" r=".21"/>
<circle cx="157.7" cy="67.7" r=".29"/>
<circle cx="160.6" cy="72.1" r=".21"/>
<circle cx="167.7" cy="67.7" r=".29"/>
<circle cx="170.6" cy="72.1" r=".21"/>
<circle cx="207.7" cy="67.7" r=".29"/>
<circle cx="210.6" cy="72.1" r=".21"/>
<circle cx="217.7" cy="67.7" r=".29"/>
<circle cx="220.6" cy="72.1" r=".21"/>
<circle cx="227.8" cy="67.7" r=".29"/>
<circle cx="230.6" cy="72.1" r=".21"/>
<circle cx="237.8" cy="67.7" r=".29"/>
<circle cx="240.6" cy="72.1" r=".21"/>
<circle cx="57.7" cy="86.3" r=".29"/>
<circle cx="63.4" cy="82" r=".29"/>
<circle cx="117.7" cy="96.3" r=".29"/>
<circle cx="127.7" cy="96.3" r=".29"/>
<circle cx="137.7" cy="96.3" r=".29"/>
<circle cx="147.7" cy="96.3" r=".29"/>
<circle cx="177.7" cy="96.3" r=".29"/>
<circle cx="187.7" cy="96.3" r=".29"/>
<circle cx="197.7" cy="96.3" r=".29"/>
<circle cx="227.8" cy="96.3" r=".29"/>
<circle cx="237.8" cy="96.3" r=".29"/>
<circle cx="247.8" cy="96.3" r=".29"/>
<circle cx="257.8" cy="96.3" r=".29"/>
<circle cx="84.8" cy="116.3" r=".29"/>
<circle cx="120.6" cy="100.7" r=".21"/>
<circle cx="130.6" cy="100.7" r=".21"/>
<circle cx="140.6" cy="100.7" r=".21"/>
<circle cx="150.6" cy="100.7" r=".21"/>
<circle cx="180.6" cy="100.7" r=".21"/>
<circle cx="190.6" cy="100.7" r=".21"/>
<circle cx="200.6" cy="100.7" r=".21"/>
<circle cx="230.6" cy="100.7" r=".21"/>
<circle cx="240.6" cy="100.7" r=".21"/>
<circle cx="250.6" cy="100.7" r=".21"/>
<circle cx="260.6" cy="100.7" r=".21"/>
<circle cx="82" cy="120.6" r=".29"/>
<circle cx="97.7" cy="122" r=".29"/>
<circle cx="100.5" cy="126.4" r=".21"/>
<circle cx="107.7" cy="122" r=".29"/>
<circle cx="110.6" cy="126.4" r=".21"/>
<circle cx="117.7" cy="122" r=".29"/>
<circle cx="120.6" cy="126.4" r=".21"/>
<circle cx="127.7" cy="122" r=".29"/>
<circle cx="130.6" cy="126.4" r=".21"/>
<circle cx="147.7" cy="122" r=".29"/>
<circle cx="150.6" cy="126.4" r=".21"/>
<circle cx="167.7" cy="122" r=".29"/>
<circle cx="170.6" cy="126.4" r=".21"/>
<circle cx="187.7" cy="122" r=".29"/>
<circle cx="190.6" cy="126.4" r=".21"/>
<circle cx="207.7" cy="122" r=".29"/>
<circle cx="210.6" cy="126.4" r=".21"/>
<circle cx="82" cy="156.3" r=".29"/>
<circle cx="97.7" cy="156.3" r=".29"/>
<circle cx="117.7" cy="156.3" r=".29"/>
<circle cx="137.7" cy="156.3" r=".29"/>
<circle cx="157.7" cy="156.3" r=".29"/>
<circle cx="177.7" cy="156.3" r=".29"/>
<circle cx="197.7" cy="156.3" r=".29"/>
<circle cx="217.7" cy="156.3" r=".29"/>
<circle cx="236.3" cy="156.3" r=".29"/>
<circle cx="84.8" cy="160.7" r=".21"/>
<circle cx="100.5" cy="160.7" r=".21"/>
<circle cx="120.6" cy="160.7" r=".21"/>
<circle cx="140.6" cy="160.7" r=".21"/>
<circle cx="160.6" cy="160.7" r=".21"/>
<circle cx="180.6" cy="160.7" r=".21"/>
<circle cx="200.6" cy="160.7" r=".21"/>
<circle cx="220.6" cy="160.7" r=".21"/>
<circle cx="239.2" cy="160.7" r=".21"/>
</g>
<g fill="none" stroke="#000" stroke-width=".17" stroke-dasharray="1.4 1.4">
<path d="M82 14.8h155.8M97.7 17.7v-2.9M117.7 19.1v-4.3M137.7 17.7v-2.9M157.7 17.7v-2.9M177.7 17.7v-2.9M197.7 17.7v-2.9M217.7 17.7v-2.9M237.8 14.8v2.9M97.7 27.7v-7.2M117.7 27.7v-7.2M137.7 27.7v-7.2"/>
<path d="M157.7 27.7v-7.2M177.7 27.7v-7.2M197.7 27.7v-7.2M217.7 27.7v-7.2M237.8 27.7v-7.2M72 47.7v2.8M72 50.5h185.8M82 44.8v-30M82 50.5v30M97.7 50.5v7.2M117.7 50.5v7.2M137.7 50.5v7.2"/>
<path d="M187.7 50.5v7.2M237.8 50.5v7.2M257.8 57.7v-7.2M97.7 63.4v82.9M117.7 64.8v45.8M137.7 63.4v17.1M142 67.7h35.7M147.7 73.4v7.1M157.7 73.4v7.1M167.7 73.4v7.1M177.7 73.4v7.1M187.7 63.4v34.3"/>
<path d="M197.7 69.1v11.4M207.7 73.4v7.1M217.7 73.4v7.1M227.8 73.4v7.1M237.8 73.4v7.1M237.8 67.7h-40.1M237.8 63.4v5.7M257.8 63.4v34.3M44.8 82v12.8M47.7 82v4.3M52 86.3h20M57.7 86.3v11.4"/>
<path d="M72 86.3v-35.8M123.4 96.3h34.3M157.7 96.3v2.8M167.7 96.3h21.5M192 96.3h15.7M217.7 97.7v11.4M257.8 96.3h-40.1M59.1 103.4v7.2M59.1 110.6h22.9M127.7 102v7.1M137.7 102v7.1M147.7 102v7.1"/>
<path d="M157.7 102v7.1M167.7 109.1v-12.8M177.7 102v7.1M187.7 102v7.1M197.7 102v7.1M207.7 102v7.1M227.8 109.1v-7.1M237.8 109.1v-7.1M247.8 109.1v-7.1M257.8 109.1v-7.1M77.7 120.6h4.3M82 124.8v-14.2"/>
<path d="M82 133.4v40M102 122h105.7M127.7 122v2.8M127.7 127.7v18.6M207.7 122h10M217.7 127.7v18.6M217.7 122v2.8M86.3 156.3h161.5M107.7 146.3v-18.6M117.7 146.3v-18.6M147.7 140.6v-12.9M167.7 140.6v-12.9"/>
<path d="M187.7 140.6v-12.9M207.7 140.6v-12.9M82 173.4v10M97.7 162v15.7M117.7 162v15.7M137.7 162v15.7M157.7 162v15.7M177.7 162v15.7M197.7 162v15.7M217.7 162v15.7M236.3 162v21.4M247.8 162v21.4"/>
</g>
<path d="M20.5 160.6h-4.3" fill="none" stroke="#000" stroke-width=".17" stroke-dasharray=".6 .3"/>
<g fill="none" stroke="#000" stroke-width=".17" stroke-dasharray=".1 .3">
<path d="M46.3 79.2h5.7M63.4 100.5h-5.7M25.8 129.1h-6.7M150.1 143.4h-6.7M170.2 143.4h-6.8M190.2 143.4h-6.8M210.2 143.4h-6.7M100.1 180.6h-6.7M120.1 180.6h-6.7M140.1 180.6h-6.7M160.1 180.6h-6.7M180.2 180.6h-6.8"/>
<path d="M200.2 180.6h-6.7M220.2 180.6h-6.7"/>
</g>
<g fill="none" stroke="#000" stroke-width=".17" stroke-dasharray=".3 .1">
<path d="M100 30.5h-3.7v1.9h1.1M120 30.5h-3.7v1.9h1.1M140 30.5h-3.7v1.9h1.1M160 30.5h-3.7v1.9h1.1M180 30.5h-3.7v1.9h1.1M200 30.5h-3.7v1.9h1.2M220 30.5h-3.7v1.9h1.2M240 30.5h-3.7v1.9h1.2M15.9 43.4h2.8M25.7 77.7h-3.8v1.8h1.2M37.1 77.7h-3.7v1.8h1.1M100 60.5h-3.7v1.9h1.1"/>
<path d="M120 60.5h-3.7v1.9h1.1M140 60.5h-3.7v1.9h1.1M190 60.5h-3.7v1.9h1.1M240 60.5h-3.7v1.9h1.2M260.1 60.5h-3.8v1.9h1.2M21.4 119.1h-3.7v1.9h1.1M84.3 130.6h-3.8v1.8h1.2"/>
</g>
<g font-size="1.9">
<text x="31.1" y="120.1">АВДТ 1 фаза</text>
<text x="15.6" y="129.7">~</text>
<text x="29.7" y="128.7">Контактор 2 полюса</text>
<text x="29.7" y="140.1">Автоматический выключатель</text>
<text x="140" y="144">~</text>
<text x="160" y="144">~</text>
<text x="180" y="144">~</text>
<text x="200" y="144">~</text>
<text x="31.1" y="151.6">Трехпозиционный переключатель</text>
<text x="31.1" y="160.1">Трехпозиционный переключатель</text>
<text x="31.1" y="162.6">2 полюса</text>
<text x="31.1" y="173">Реле напряжения</text>
<text x="31.1" y="185.9">Клеммная колодка</text>
<text x="90" y="181.2">~</text>
<text x="110" y="181.2">~</text>
<text x="130" y="181.2">~</text>
<text x="150" y="181.2">~</text>
<text x="170" y="181.2">~</text>
<text x="190" y="181.2">~</text>
<text x="210" y="181.2">~</text>
</g>
<g font-size="1.7">
<text x="16.8" y="25.7">A5.2</text>
<text x="22.5" y="25.7">A6.2</text>
<text x="28.2" y="25.7">A20.2 A35.2 A38.2 A41.2 A42.2 A45.2 A46.2 A47.2 A48.2</text>
<text x="104" y="29.9">C16</text>
<text x="124" y="30.4">C16</text>
<text x="144" y="30.4">C16</text>
<text x="164" y="30.4">C16</text>
<text x="183.9" y="30.4">C16</text>
<text x="204" y="30.4">C16</text>
<text x="224" y="30.4">C16</text>
<text x="244" y="30.4">C16</text>
<text x="15.4" y="37.1">S70</text>
<text x="62.5" y="38.5">S50</text>
<text x="71.1" y="38.5">S50</text>
<text x="71.1" y="40.7">(N)</text>
<text x="96.8" y="38.5">S12</text>
<text x="116.8" y="38.5">S13</text>
<text x="136.9" y="38.5">S14</text>
<text x="156.9" y="38.5">S15</text>
<text x="175.4" y="37.1">S16</text>
<text x="175.4" y="39.2">S17</text>
<text x="196.9" y="38.5">S44</text>
<text x="216.9" y="38.5">S53</text>
<text x="235.5" y="38.5">S57</text>
<text x="18.2" y="51.4">N</text>
<text x="41.2" y="52.1">&lt;</text>
<text x="41.4" y="53.8">U</text>
<text x="18.5" y="54.5">63A</text>
<text x="41.2" y="55.5">&gt;</text>
<text x="86.9" y="60.5">C25</text>
<text x="104" y="60.4">C25</text>
<text x="124" y="60.4">C25</text>
<text x="144" y="60.4">C25</text>
<text x="194" y="60.4">C25</text>
<text x="244" y="60.4">C25</text>
<text x="264.1" y="60.4">C25</text>
<text x="22.5" y="68.5">N</text>
<text x="33.9" y="68.5">N</text>
<text x="54" y="70.3">C40</text>
<text x="28.2" y="77.1">C32</text>
<text x="39.7" y="77.1">C32</text>
<text x="45.4" y="72.8">N</text>
<text x="142.6" y="77.5">C16</text>
<text x="152.6" y="77.5">C16</text>
<text x="162.6" y="77.5">C16</text>
<text x="172.6" y="77.5">C16</text>
<text x="182.6" y="77.5">C16</text>
<text x="202.6" y="77.5">C16</text>
<text x="212.6" y="77.5">C16</text>
<text x="222.6" y="77.5">C16</text>
<text x="232.6" y="77.5">C16</text>
<text x="242.6" y="77.5">C16</text>
<text x="54" y="78.5">63A</text>
<text x="22.5" y="84.3">S26</text>
<text x="33.9" y="84.3">S56</text>
<text x="81.1" y="84.3">S52</text>
<text x="136.9" y="84.3">S25</text>
<text x="146.9" y="84.3">S27</text>
<text x="156.9" y="84.3">S30</text>
<text x="166.9" y="84.3">S31</text>
<text x="176.9" y="84.3">S33</text>
<text x="199.7" y="85.7">S18</text>
<text x="209.7" y="85.7">S19</text>
<text x="219.7" y="85.7">S21</text>
<text x="228.3" y="85.7">S34</text>
<text x="238.3" y="85.7">S43</text>
<text x="65.4" y="93.2">C32</text>
<text x="42.5" y="98.5">S50</text>
<text x="42.5" y="100.7">(N)</text>
<text x="48.2" y="98.5">S50</text>
<text x="65.4" y="100">63A</text>
<text x="122.6" y="106.1">C16</text>
<text x="132.6" y="106.1">C16</text>
<text x="142.6" y="106.1">C16</text>
<text x="152.6" y="106.1">C16</text>
<text x="162.6" y="106.1">C10</text>
<text x="172.6" y="106.1">C16</text>
<text x="182.6" y="106.1">C16</text>
<text x="192.6" y="106.1">C16</text>
<text x="202.6" y="106.1">C16</text>
<text x="212.6" y="106.1">C6</text>
<text x="222.6" y="106.1">C16</text>
<text x="232.6" y="106.1">C16</text>
<text x="242.6" y="106.1">C16</text>
<text x="252.6" y="106.1">C16</text>
<text x="262.6" y="106.1">C16</text>
<text x="54" y="108.6">S60</text>
<text x="54" y="110.7">(N)</text>
<text x="61.1" y="108.6">S60</text>
<text x="69.7" y="117.1">S60</text>
<text x="116.8" y="114.3">S22</text>
<text x="126.8" y="114.3">S23</text>
<text x="136.9" y="114.3">S24</text>
<text x="148.3" y="114.3">S29</text>
<text x="158.3" y="114.3">S28</text>
<text x="168.3" y="114.3">S63</text>
<text x="178.3" y="114.3">S64</text>
<text x="188.3" y="114.3">S65</text>
<text x="198.3" y="114.3">S66</text>
<text x="208.3" y="114.3">S62</text>
<text x="219.7" y="114.3">S2</text>
<text x="229.8" y="114.3">S3</text>
<text x="239.8" y="114.3">S4</text>
<text x="249.8" y="114.3">S7</text>
<text x="259.8" y="114.3">S8</text>
<text x="69.7" y="121.4">S60</text>
<text x="70.3" y="123.6">(N)</text>
<text x="88.3" y="130.4">C16</text>
<text x="102.5" y="131.8">C16</text>
<text x="112.6" y="131.8">C16</text>
<text x="122.6" y="131.8">C16</text>
<text x="132.6" y="131.8">C16</text>
<text x="152.6" y="131.8">C10</text>
<text x="172.6" y="131.8">C10</text>
<text x="192.6" y="131.8">C10</text>
<text x="212.6" y="131.8">C10</text>
<text x="222.6" y="131.8">C16</text>
<text x="99.7" y="150">S9</text>
<text x="109.7" y="150">S10</text>
<text x="119.7" y="150">S11</text>
<text x="128.3" y="150">S69</text>
<text x="146.9" y="150">S45</text>
<text x="166.9" y="150">S46</text>
<text x="186.9" y="150">S47</text>
<text x="204" y="150">S48</text>
<text x="218.3" y="150">S71</text>
<text x="86.8" y="166.1">C16</text>
<text x="102.5" y="166.1">C16</text>
<text x="122.6" y="166.1">C16</text>
<text x="142.6" y="166.1">C16</text>
<text x="162.6" y="166.1">C16</text>
<text x="182.6" y="166.1">C16</text>
<text x="202.6" y="166.1">C16</text>
<text x="222.6" y="166.1">C16</text>
<text x="241.2" y="166.1">C16</text>
<text x="252.6" y="166.1">C16</text>
<text x="19.8" y="170.7">&lt;</text>
<text x="19.9" y="172.4">U</text>
<text x="19.8" y="174.2">&gt;</text>
<text x="82.5" y="187.2">S1</text>
<text x="98.3" y="187.2">S5</text>
<text x="118.3" y="187.2">S6</text>
<text x="136.9" y="187.2">S20</text>
<text x="156.9" y="187.2">S35</text>
<text x="176.9" y="187.2">S41</text>
<text x="196.9" y="187.2">S42</text>
<text x="215.5" y="187.2">S38</text>
<text x="236.9" y="187.2">S67</text>
<text x="248.3" y="187.2">S68</text>
<text x="10.3" y="195.2">Автор:</text>
<text x="213.3" y="195.2">Файл:</text>
<text x="10.3" y="198.7">Дата:</text>
<text x="18.2" y="198.6">28.10.2026</text>
<text x="213.3" y="198.7">Фолио: 1/1</text>
</g>
<g font-size="1.1">
<text x="141.1" y="136.6">S60(N)</text>
<text x="161.1" y="136.6">S60(N)</text>
<text x="181.2" y="136.6">S60(N)</text>
<text x="201.2" y="136.6">S60(N)</text>
<text x="91.1" y="173.7">S60(N)</text>
<text x="111.1" y="173.7">S60(N)</text>
<text x="131.1" y="173.7">S60(N)</text>
<text x="151.1" y="173.7">S60(N)</text>
<text x="171.2" y="173.7">S60(N)</text>
<text x="191.2" y="173.7">S60(N)</text>
<text x="211.2" y="173.7">S60(N)</text>
</g>
<g font-size="1">
<text x="104.5" y="32.5">10mA</text>
<text x="124.6" y="32.5">30mA</text>
<text x="144.6" y="32.5">30mA</text>
<text x="164.6" y="32.5">30mA</text>
<text x="184.6" y="32.5">10mA</text>
<text x="204.6" y="32.5">30mA</text>
<text x="224.6" y="32.5">30mA</text>
<text x="244.6" y="32.5">30mA</text>
<text x="104.5" y="62.5">30mA</text>
<text x="124.6" y="62.5">30mA</text>
<text x="144.6" y="62.5">30mA</text>
<text x="194.6" y="62.5">30mA</text>
<text x="244.6" y="62.5">30mA</text>
<text x="264.6" y="62.5">30mA</text>
<text x="28.2" y="79.3">30mA</text>
<text x="39.7" y="79.3">30mA</text>
<text x="25.9" y="121.1">___mA</text>
<text x="88.8" y="132.6">30mA</text>
</g>
<g font-size=".7">
<text x="16.5" y="41.2">1</text>
<text x="19.5" y="41.2">3</text>
<text x="16.5" y="46">2</text>
<text x="19.4" y="46">4</text>
<text x="20.7" y="44.3">63_A</text>
<text x="139.7" y="146.1">A 45,2</text>
<text x="159.7" y="146.1">A 46.2</text>
<text x="179.7" y="146.1">A 47.2</text>
<text x="199.7" y="146.1">A 48.2</text>
<text x="89.7" y="183.3">A 5.2</text>
<text x="109.7" y="183.3">A 6.2</text>
<text x="129.7" y="183.3">A 20.2</text>
<text x="149.7" y="183.3">A 35.2</text>
<text x="169.7" y="183.3">A 41.2</text>
<text x="189.7" y="183.3">A 42.2</text>
<text x="209.7" y="183.3">A 38.2</text>
</g>
</svg>
